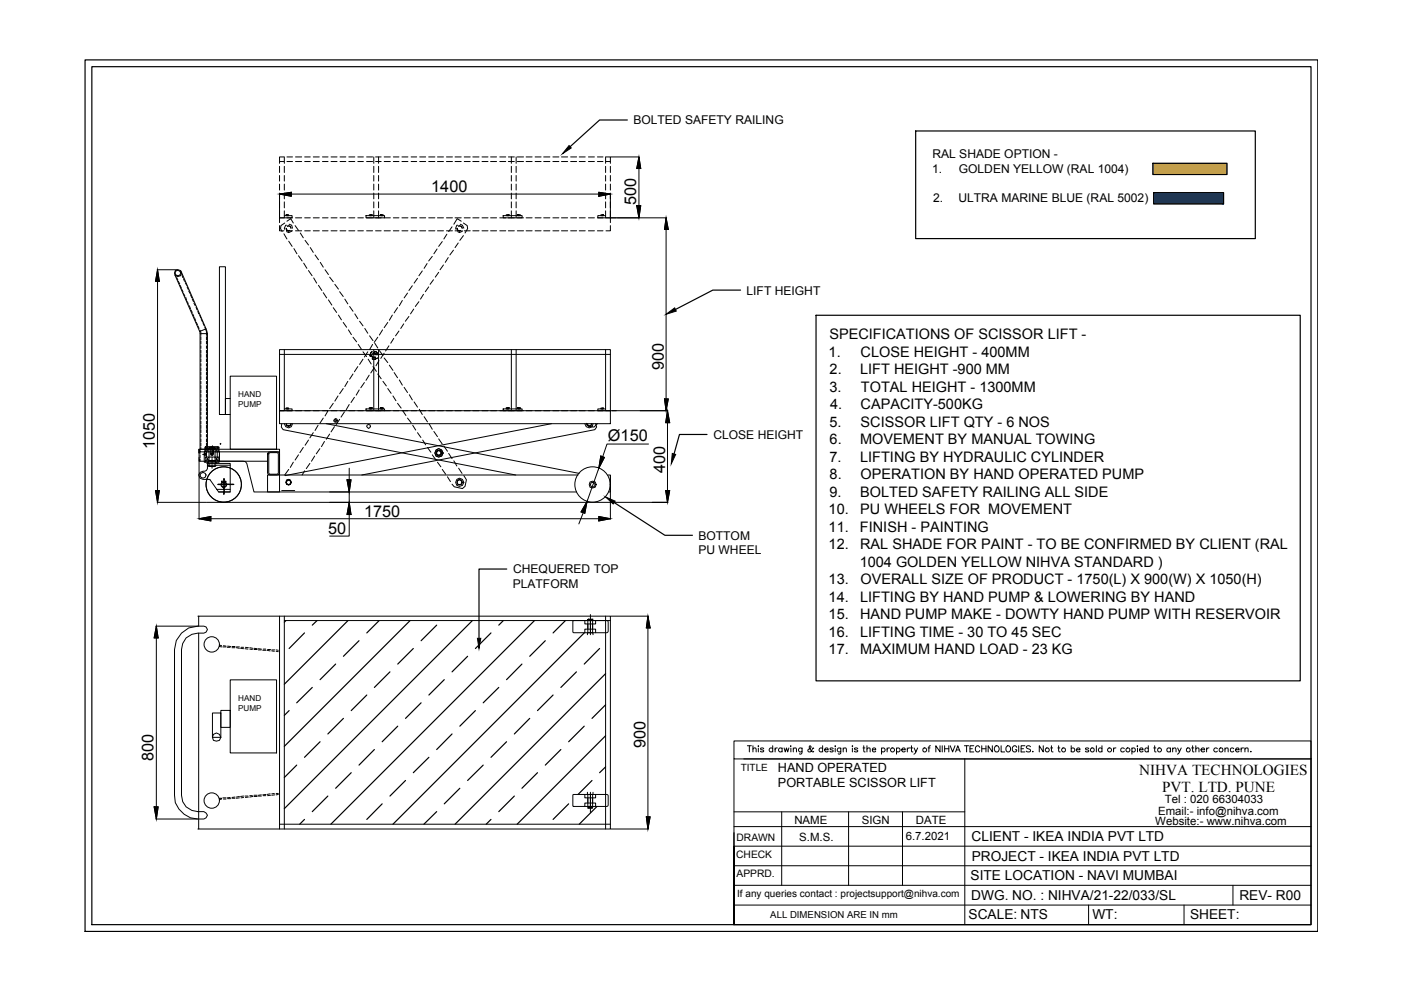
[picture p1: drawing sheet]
<svg xmlns="http://www.w3.org/2000/svg" width="297mm" height="210mm" viewBox="0 0 297 210" stroke-linecap="round" stroke-linejoin="round" font-family="sans-serif">
<!-- layer: 0 -->
<g fill="none" stroke="#000" stroke-width=".25">
<path d="M18 12.7h261.4v184.8h-261.4zM19.5 14.1h258.5v181.9h-258.5zM133 25.4h-5.9l-6.2 5.7M194.1 27.8h72v22.8h-72zM244.4 34.6h15.7v2.4h-15.7zM244.6 40.9h14.8v2.3h-14.8zM157 61.5h-5.9l-7.9 4.1M173 66.8h102.7v77.6h-102.7zM149.9 92.1h-5.8l-1.2 4.1M130.2 106.6l10.8 6.9h5.8M60.6 131.6l-.3 .3M64.6 134.2l-3.3 3.3"/>
<path d="M67.2 131.6l-1 .9M73.8 131.6l-13.5 13.5M76.1 135.8l-3.3 3.3M80.4 131.6l-2.6 2.6M87 131.6l-26.7 26.6M87.6 137.5l-3.3 3.3M92.6 132.5l-3.3 3.3M99.1 139.1l-3.3 3.4M100.2 131.6l-39.9 39.9M104.1 134.2l-3.3 3.3M106.7 131.6l-1 .9M107.4 120.7h-5.8v14.6"/>
<path d="M113.3 131.6l-43.2 43.2M115.6 135.8l-3.3 3.3M119.9 131.6l-2.6 2.6M123.9 134.2l-40.6 40.6M127.1 137.5l-3.2 3.3M61.3 150.7l-1 1M66.2 145.8l-3.3 3.2M67.9 157.3l-3.3 3.3M71.2 140.8l-3.3 3.3M72.8 152.3l-3.3 3.3M77.8 147.4l-3.3 3.3M79.4 158.9l-3.3 3.3"/>
<path d="M82.7 142.5l-3.3 3.3M84.3 154l-3.3 3.3M89.3 149l-3.3 3.3M94.2 144.1l-3.3 3.3M95.8 155.6l-3.2 3.3M100.8 150.7l-3.3 3.3M105.7 145.8l-3.3 3.2M107.4 157.3l-3.3 3.3M110.7 140.8l-3.3 3.3M112.3 152.3l-3.2 3.3M117.3 147.4l-3.3 3.3M118.9 158.9l-3.3 3.3"/>
<path d="M122.2 142.5l-3.3 3.3M123.9 154l-3.3 3.3M128.4 142.8l-31.9 32M128.4 156l-18.8 18.8M128.4 149.4l-2.9 2.9M62.9 162.2l-2.6 2.6M64.6 173.7l-1.1 1.1M69.5 168.8l-3.3 3.3M74.5 163.8l-3.3 3.3M81 170.4l-3.2 3.3M86 165.5l-3.3 3.3M90.9 160.6l-3.3 3.2"/>
<path d="M92.6 172.1l-2.7 2.7M97.5 167.1l-3.3 3.3M102.4 162.2l-3.3 3.3M104.1 173.7l-1 1.1M109.1 168.8l-3.4 3.3M114 163.8l-3.3 3.3M120.6 170.4l-3.3 3.3M125.5 165.5l-2.9 2.9M126.6 171l-3.8 3.8M128.4 162.6l-1.3 1.2M155.6 176.6v19.4v-16.5M278 160.9v35.1h-122.4"/>
</g>
<!-- layer: PDF_Solid Fills -->
<g fill="#000" stroke="#000" stroke-width=".21">
<path d="M135.5 33.3l.3 2.4h-.8zM33.4 57.2l.4 2.4h-.8zM59.3 41.1l2.5-.3v.8zM127 40.8l2.4 .3-2.4 .5zM135 43.6h.8l-.3 2.6zM141.2 46.2l.5 2.4h-.8zM127.4 96.7l.7 .3-1.1 2.3zM140.9 84.6h.8l-.5 2.5zM141.5 87.1l.5 2.5h-.9zM33 104h.8l-.4 2.5zM42.2 110l2.5-.5v.9zM73.6 101.7h.8l-.4 2.6z"/>
<path d="M74 106.5l.4 2.6h-.8zM124.5 106.3l-.5 2.5-.8-.3zM127 109.5l2.4 .5-2.4 .4zM141.1 104h.9l-.5 2.5zM33.1 132.8l.4 2.5h-.8zM137.4 130.6l.4 2.5h-.8zM32.7 171.1h.8l-.4 2.6zM137 173.2h.8l-.4 2.6z"/>
</g>
<!-- layer: PDF_Geometry -->
<g fill="none" stroke="#000" stroke-width=".21">
<path d="M59.3 35.3v1.3M59.3 37.2v1.2M59.3 39v1.3M59.3 34.2h.9M60.2 33.3h-.9v1.3M60.3 33.3v1.3M60.3 35.3v1.3M60.3 37.2v1.2M60.3 39v1.3M60.8 33.3h1.2M60.8 34.2h1.2M62.7 33.3h1.3"/>
<path d="M62.7 34.2h1.3M64.6 33.3h1.2M64.6 34.2h1.2M66.4 33.3h1.3M66.4 34.2h1.3M68.4 33.3h1.2M68.4 34.2h1.2M70.2 33.3h1.3M70.2 34.2h1.3M72.1 33.3h1.2M72.1 34.2h1.2M74 33.3h1.2"/>
<path d="M74 34.2h1.2M75.9 33.3h1.1M75.9 34.2h1.1M77.7 33.3h1.3M77.7 34.2h1.3M79.2 33.3v1.3M79.2 35.3v1.3M79.2 37.2v1.2M79.2 39v1.3M79.6 33.3h1.2M79.6 34.2h1.2M80.3 33.3v1.3"/>
<path d="M80.3 35.3v1.3M80.3 37.2v1.2M80.3 39v1.3M81.4 33.3h1.4M81.4 34.2h1.4M83.4 33.3h1.2M83.4 34.2h1.2M85.2 33.3h1.3M85.2 34.2h1.3M87.2 33.3h1.1M87.2 34.2h1.1M89 33.3h1.3"/>
<path d="M89 34.2h1.3M90.9 33.3h1.3M90.9 34.2h1.3M92.8 33.3h1.2M92.8 34.2h1.2M94.7 33.3h1.2M94.7 34.2h1.2M96.5 33.3h1.3M96.5 34.2h1.3M98.4 33.3h1.3M98.4 34.2h1.3M100.2 33.3h1.4"/>
<path d="M100.2 34.2h1.4M102.2 33.3h1.3M102.2 34.2h1.3M104 33.3h1.3M104 34.2h1.3M106 33.3h1.2M106 34.2h1.2M107.8 33.3h1.3M107.8 34.2h1.3M108.4 33.3v1.3M108.4 35.3v1.3M108.4 37.2v1.2"/>
<path d="M108.4 39v1.3M109.4 33.3v1.3M109.4 35.3v1.3M109.4 37.2v1.2M109.4 39v1.3M109.7 33.3h1.3M109.7 34.2h1.3M111.5 33.3h1.3M111.5 34.2h1.3M113.5 33.3h1.2M113.5 34.2h1.2M115.3 33.3h1.3"/>
<path d="M115.3 34.2h1.3M117.2 33.3h1.3M117.2 34.2h1.3M119 33.3h1.4M119 34.2h1.4M121 33.3h1.3M121 34.2h1.3M122.8 33.3h1.3M122.8 34.2h1.3M124.8 33.3h1.2M124.8 34.2h1.2M126.7 33.3h1.1"/>
<path d="M126.7 34.2h1.1M128.4 33.3v1.3M128.4 35.3v1.3M128.4 37.2v1.2M128.4 39v1.3M128.5 33.3h.9v1.3M128.5 34.2h.9M129.4 35.3v1.3M129.4 37.2v1.2M129.4 39v1.3M129.5 33.3h6M135.5 33.3l.3 2.4h-.8z"/>
<path d="M135.5 35.7v7.9M33.3 57.2h4.3M33.4 57.2l.4 2.4h-.8zM33.4 59.6v44.4M37.2 58.2l.2 .3M37.2 57.7l-.1 .2M37.2 58l.1 .2M37.3 57.4l-.1 .3M37.3 58.3l.2 .1M37.5 58.8l.2 .6M37.5 57.4h-.1M37.5 58.4l.2 .1"/>
<path d="M37.8 57.3l-.2 .1M37.8 59.6l.3 .6M37.8 57.4h.2M37.9 58.4l-.1 .1M38.1 57.4l.1 .3M38.2 58.3l-.2 .1M38.2 57.5l.2 .4M38.3 57.7v.2M38.3 58l-.1 .2M38.4 57.4l5.3 12.3 .3 1v24.6h-1.6v-24.7l-5.3-12.3M38.6 58.2l.1 .6M38.9 59.1l.2 .5"/>
<path d="M39.3 59.9l.3 .6M59.3 47.8v1.1h.9M59.3 41.1l2.5-.3v.8zM59.3 44.7v1.5h2.6v-.5h-1.6M59.3 40.9v5.2M60.2 46.2h-.9v1M60.2 49.6l.6 1.1M60.3 40.9v1.3M60.3 42.8v1.3M60.3 44.7v1.5M60.4 47.3l-.8 .5-.1 .7 .3 .6M60.7 45.6h.5v.1h-.5z"/>
<path d="M60.7 47.8h-.1l-.3 .6 .1 .2M60.8 46.9l.8-.5 .6 .9M60.8 45.6h.3v.1h-.3zM60.8 46.2h1.2M60.8 48.9h1.2M60.9 48h.7v.4M60.9 47.9l.3-.1 .4 .2 .2 .4M61.2 51.1l.7 1.1M61.3 47.5l.5 .3 .2 .6M61.4 48.9h-.2l-.4-.1-.1-.4v.5l.5 .1 .3-.1M61.8 41.1h65.2M61.8 48.9l-.6 .4-.5-.2"/>
<path d="M62.3 52.7l.6 1.1M62.6 47.8l.7 1.1M62.7 46.2h1.3M62.7 48.9h1.3M63.3 54.2l.8 1.1M63.7 49.4l.6 1M64.4 55.8l.7 1.1M64.6 46.2h1.2M64.6 48.9h1.2M64.7 51l.7 .9M65.4 57.4l.8 1.1M65.8 52.5l.6 1"/>
<path d="M66.4 46.2h1.3M66.4 48.9h1.3M66.5 58.9l.6 1.1M66.8 54.1l.7 1M67.9 55.6l.6 1M68.4 46.2h1.2M68.4 48.9h1.2M68.9 57.2l.7 1M69.9 58.8l.8 .9M70.2 46.2h1.3M70.2 48.9h1.3M72.1 46.2h1.2"/>
<path d="M72.1 48.9h1.2M74 46.2h1.2M74 48.9h1.2M75.9 46.2h1.1M75.9 48.9h1.1M77.6 45.7h3.9v.5h-3.9zM77.7 46.2h1.3M77.7 48.9h1.3M78.3 45.6h.6v.1h-.6zM78.4 45.6h.3v.1h-.3zM79.2 40.9v1.3M79.2 42.8v1.3"/>
<path d="M79.2 44.7v1.5M79.6 46.2h1.2M79.6 48.9h1.2M80.3 40.9v1.3M80.3 42.8v1.3M80.3 44.7v1.5M80.6 45.6h.7v.1h-.7zM80.8 45.6h.3v.1h-.3zM81.4 46.2h1.4M81.4 48.9h1.4M83.4 46.2h1.2M83.4 48.9h1.2"/>
<path d="M85.2 46.2h1.3M85.2 48.9h1.3M87.2 46.2h1.1M87.2 48.9h1.1M88.5 59l-.7 1M89 46.2h1.3M89 48.9h1.3M89.5 57.4l-.7 1.1M90.6 55.9l-.7 1M90.9 46.2h1.3M90.9 48.9h1.3M91.7 54.4l-.8 .9"/>
<path d="M91.9 59.3l-.7 1M92.7 52.8l-.7 1M92.8 46.2h1.2M92.8 48.9h1.2M93 57.7l-.7 1.1M93.8 51.2l-.8 1M94 56.2l-.7 1M94.7 46.2h1.2M94.7 48.9h1.2M94.7 49.7l-.6 1M95 54.6l-.6 1M95.8 48.1l-.7 1"/>
<path d="M96.1 53l-.7 1.1M96.5 46.2h1.3M96.5 48.9h1.3M96.9 48.4l.1 .5 .4 .1 .3-.1h-.3l-.4-.1-.1-.4M97 47.8h-.1l-.3 .6 .1 .2M97.2 47.9l.2-.1 .5 .2 .1 .4M97.2 51.5l-.7 1M97.2 48h.6l.2 .4M97.6 47.5l.4 .3 .3 .6M97.8 46.9l-.9-.5-.7 1.1M98 48.9l-.6 .4-.4-.2M98.3 47.3l.8 .5v.7l-.5 .9"/>
<path d="M98.3 50l-.8 1M98.4 46.2h1.3M98.4 48.9h1.3M100.2 46.2h1.4M100.2 48.9h1.4M102.2 46.2h1.3M102.2 48.9h1.3M104 46.2h1.3M104 48.9h1.3M106 46.2h1.2M106 48.9h1.2M106.7 45.7h4v.5h-4z"/>
<path d="M107.3 45.6h.7v.1h-.7zM107.5 45.6h.3v.1h-.3zM107.8 46.2h1.3M107.8 48.9h1.3M108.4 40.9v1.3M108.4 42.8v1.3M108.4 44.7v1.5M109.4 40.9v1.3M109.4 42.8v1.3M109.4 44.7v1.5M109.7 45.6h.7v.1h-.7zM109.7 46.2h1.3"/>
<path d="M109.7 48.9h1.3M109.9 45.6h.3v.1h-.3zM111.5 46.2h1.3M111.5 48.9h1.3M113.5 46.2h1.2M113.5 48.9h1.2M115.3 46.2h1.3M115.3 48.9h1.3M117.2 46.2h1.3M117.2 48.9h1.3M119 46.2h1.4M119 48.9h1.4"/>
<path d="M121 46.2h1.3M121 48.9h1.3M122.8 46.2h1.3M122.8 48.9h1.3M124.8 46.2h1.2M124.8 48.9h1.2M126.7 46.2h1.1M126.7 48.9h1.1M127 40.8l2.4 .3-2.4 .5zM127.4 45.6h.5v.1h-.5zM127.6 45.6h.2v.1h-.2zM128.4 45.7h-1.7v.5h4"/>
<path d="M128.4 40.9v1.3M128.4 42.8v1.3M128.4 44.7v1.5M128.5 46.2h.9v1M129.4 47.8v1.1h-.9M129.4 40.9v5.3M129.5 46.2h11.9M135 43.6h.8l-.3 2.6zM141.2 46.2l.5 2.4h-.8zM141.2 48.6v36M38.2 60.5l.3 .6M38.6 61.4l.2 .5"/>
<path d="M38.9 62.2l.3 .6M39.4 63l.2 .7M39.7 60.8l.2 .6M39.8 64l.1 .5M40 61.7l.3 .5M40.1 64.8l.3 .6M40.4 62.5l.3 .7M40.5 65.7l.3 .6M40.8 63.4l.2 .6M40.9 66.5l.2 .6M41.1 64.3l.3 .5M41.2 67.4l.3 .6"/>
<path d="M41.6 68.3l.3 .5M41.6 65.2l.2 .5M42 69.1l.2 .5M42 66l.1 .5M42.3 66.8l.3 .6M42.4 70l.2 1.1M42.4 70.7h1.6M42.6 71.4v.7M42.6 72.3v.6M42.6 73.3v.6M42.6 74.3v.6M42.6 75.1v.7"/>
<path d="M42.6 76.1v.6M42.6 77.1v.5M42.6 78v.7M42.6 78.9v.6M42.6 79.8v.7M42.7 67.7l.3 .6M43.1 68.5l.2 .6M43.4 69.4a2.48 2.48 0 0 1 .4 1.7M43.7 69.7l-1.4 .6M43.8 71.4v.7M43.8 72.3v.6M43.8 73.3v.6"/>
<path d="M43.8 74.3v.6M43.8 75.1v.7M43.8 76.1v.6M43.8 77.1v.5M43.8 78v.7M43.8 78.9v.6M43.8 79.8v.7M48.8 79.8h9.8v15.5h-9.8zM59.3 75.1h70.1M60.3 74.1v13M67.5 60.5l.7 1.1M68.5 62.1l.8 1.1"/>
<path d="M69.6 63.6l.8 1.1M70.7 65.2l.7 1.1M71 60.3l.8 1M71.8 66.8l.6 1M72 61.8l.8 1.1M72.8 68.4l.7 1M73.1 63.4l.6 1M73.9 69.9l.6 1.1M74.1 65l.7 1M74.8 79.3l-.7 1.1M74.8 71.5l.8 1M75.2 66.5l.7 1.1"/>
<path d="M75.9 77.7l-.8 1.1M75.9 73l.7 1M76.2 68.1l.8 1M77 76.2l-.8 1.1M77 74.6l.7 1M77.3 69.6l.7 1.1M78 74.6l-.7 1.1M78.1 76.2l.6 1M78.3 79.5l-.7 1.1M78.4 71.2l.7 1M78.7 75.4l.2 .3 .4 .2 .3-.1-.3 .1-.4-.2zM78.7 74.7l.2-.1-.2 .1-.3 .7 .1 .2-.1-.2z"/>
<path d="M78.8 75.4l.2 .3h.5h-.5zM78.9 76.1l.4 .1 .7-.3-.7 .3zM79 73l-.6 1.1M79.1 75h.5l.2 .4-.2-.4zM79.1 74.9l.2-.1 .4 .2 .2 .4-.2-.4-.4-.2zM79.1 77.7l.7 1M79.2 74.1v13M79.3 78l-.7 1.1M79.5 74.5l.4 .2 .3 .7-.3-.7zM79.5 72.8l.6 1M80.1 71.5l-.8 1.1M80.1 79.3l.7 1"/>
<path d="M80.3 74.1v13M80.3 76.5l-.6 1.1M80.4 74.3l.8 1.1M81.1 69.9l-.7 1.1M81.4 74.9l-.7 1.1M81.4 75.9l.8 1M82.2 68.4l-.8 1.1M82.5 73.3l-.8 1.1M82.6 77.4l.7 1.1M83.2 66.8l-.6 1.1M83.5 71.8l-.7 1M83.6 79l.7 1.1"/>
<path d="M84.3 65.2l-.7 1.1M84.6 70.2l-.7 1M85.3 63.7l-.6 1.1M85.6 68.7l-.6 .9M86.4 62.1l-.7 1.1M86.7 67.1l-.8 1M87.4 60.6l-.7 1M87.7 65.5l-.7 1M88.8 64l-.7 1M89.8 62.4l-.6 1M90.9 60.8l-.7 1M108.4 74.1v13"/>
<path d="M109.4 74.1v13M128.4 74.1v13M42.2 95.3v.8v-.8M42.2 96.1v1.7h.2v-.5M42.2 95.3h.2M42.2 97v13.1M42.4 95.3h16.9v.5h-16.9zM42.4 95.8v.3M42.4 96.4v.7M42.4 97.8h14.3M42.6 80.9v.5M42.6 81.7v.7"/>
<path d="M42.6 82.7v.6M42.6 83.6v.6M42.6 84.6v.5M42.6 85.5v.6M42.6 86.4v.7M42.6 87.3v.7M42.6 88.3v.6M42.6 89.3v.6M42.6 90.2v.6M42.6 91.1v.6M42.6 92.1v.6M42.6 93v.7"/>
<path d="M42.6 93.9v.7M42.6 94.9v.4M43 96.4h.8M43.3 96.4h.5M43.3 96.1h.5M43.3 96.5h.5M43.3 96.2h.5M43.4 97.9l-.1 .1M43.5 94.8l.1 .9M43.6 97h.1M43.6 97.6h.1M43.6 95.8l.1-.1-.1 .1"/>
<path d="M43.6 95.8h.6M43.6 95h.6M43.6 97.1v.1M43.6 97.2v.1M43.6 97.5h.1M43.6 97.9v.1M43.7 97.7l-.1 .1M43.7 95v.1M43.8 95.8v1.1h-.2M43.8 97l.1 .1M43.8 97.7h.1M43.8 95.1l.1 .2"/>
<path d="M43.8 95h.1M43.8 80.9v.5M43.8 81.7v.7M43.8 82.7v.6M43.8 83.6v.6M43.8 84.6v.5M43.8 85.5v.6M43.8 86.4v.7M43.8 87.3v.7M43.8 88.3v.6M43.8 89.3v.6M43.8 90.2v.6"/>
<path d="M43.8 91.1v.6M43.8 92.1v.6M43.8 93v.7M43.8 93.9v.7M43.8 94.9v.4M43.9 97.2h.2M43.9 95.3l.2 .2M43.9 95.6l-.1 .1M43.9 96.9h.1M44 97.7h.1M44 95h.1M44 98.6h4.8"/>
<path d="M44.1 97.5l-.1-.2-.2 .2M44.1 95.3l-.2 .2M44.1 98.6l.2 .3M44.1 96.9h.1M44.2 95.6l.1 .3M44.2 95.3l.1-.3v.7M44.2 97.7h1.5h-1.5M44.2 98l-.3 .3h.1M44.2 97.5h.1M44.2 97.7h.1M44.2 95h.2M44.2 96.9h.1"/>
<path d="M44.2 95.8h.1M44.3 97.6l-.1 .1v.6M44.3 97l-.1 .1M44.3 95v-.1h1.3v1M44.3 95.1v.2M44.3 96v.1M44.3 96.1v.1M44.3 96.4h.1M44.3 96.5v.1M44.3 96.7v.1M44.3 97.1v.1M44.3 97.2v.1"/>
<path d="M44.3 97.5h.1M44.3 98.3h.1M44.3 98.4v.2M44.3 98.6v.1M44.3 97.7h.1M44.4 95.1v.2M44.4 98.8l-.1 .1h1.3M44.4 96.9h.1M44.5 97.7h.1M44.5 95.1h.1M44.5 95.3h.1M44.5 95h.1"/>
<path d="M44.6 96.9h.1M44.7 95.1v1.1M44.7 97.7h.1M44.7 95.3h.1M44.7 94.7v.2M44.7 96.4h.1M44.7 95h.1M44.8 95.1l-.1 1.1 .1-.1M44.8 96.2h.1M44.8 96.4h.1M44.8 96.9h.1M44.9 96.5h.1"/>
<path d="M44.9 97.7h.1M44.9 95.1h.1M44.9 95.3h.1M44.9 96.4h.1M44.9 95h.1M45 96.2h.1M45 94.7h-1.4v.2h-.2l-.1 3M45 95.4v.2M45 95.8v.9M45 97.2v1M45 98.3v.1M45 98.6v.7"/>
<path d="M45 96.9v.2M45 95.1h.2v1.1v-1.1M45 96.4h.2h-.2M45 97.7h.2M45 95.3h.2M45 95h.2M45.2 94.7v.2M45.2 96.4h.1M45.2 96.9h.1M45.3 96.1l-.3 .1h.2M45.3 97.7h.1M45.3 95.1h.1"/>
<path d="M45.3 95.3h.1M45.3 95h.1M45.3 96.9h.1M45.4 97.7l.9 .1M45.4 95h.9l-.2 .3M45.4 95.1h.1M45.4 95.3h.2M45.5 95.3l.2-.3h.6v-.3h-1.3v-.1v.7M45.5 96.9h.8M45.6 97.6h.1M45.6 97h.1M45.6 98.8l-.1 .1"/>
<path d="M45.6 95.8h.3M45.6 96v.1M45.6 96.1v.1M45.6 96.4h.1M45.6 96.5v.1M45.6 96.7v.1M45.6 97.1v.1M45.6 97.2v.1M45.6 97.5h.1M45.6 98.3h.1M45.6 98.4v.2M45.6 98.6v.1"/>
<path d="M45.7 98l.3 .3M45.7 97l.1 .1M45.7 95.1l.1 .2M45.8 97.2h.2M45.8 98.6l-.3 .3-1.2-.1M45.8 97.6l-.1 .7M45.8 95.3l.2 .2M45.8 95.6l-.1 .1M46 97.5l-.1-.2-.2 .2M46 95.8l.1 1.1M46 95.3l-.2 .2M46.1 95.6l.2 .2 .1-.1"/>
<path d="M46.1 97.5h.1M46.1 97.6h.2M46.1 95.8h.2M46.3 97l-.2 .1M46.3 95v.7M46.3 97.1v.1M46.3 97.2v.1M46.3 97.5h.1M46.3 97.9v.1M46.4 94.8l-.1 .1M46.4 94.9v3.1h-3M46.4 94.8v.1"/>
<path d="M46.5 95.8v2l5.5 .1 .3 .4 1.5 6h5.5v-8.5M46.7 94l.1 .1zM48.8 84.5h-1v3.4v-31.3h-1.3v31.3h2.3M56.9 95.9l1.8-.1 .4 .1 .2 .3v4.1l-.2 .3-1.8 .1-.4-.1-.2-.3v-4.1zM57.1 96.1l1.6-.1 .3 .2v4.1l-.3 .2h-1.4l-.3-.2zM59.3 87.1h70.1v2.7h-70.1zM59.7 89.8l-.1 .8 .4 .5 49.3 9.6M60.2 87.1h-.9v-13h70.1v13h-.9M60.3 89.8l.3 .7 .6 .2 .6-.2 .2-.7M60.3 86.7h1.6v.4h-2.6M60.7 86.5h.5v.2h-.5zM60.8 86.5h.3v.2h-.3z"/>
<path d="M60.8 87.1h1.2M61.2 99.5l-.8 1.2M61.6 89.8v.4l-.4 .1-.4-.1-.1-.4v.5h.9l.2-.5M62.2 98l-.6 1.1M62.7 87.1h1.3M63.3 96.4l-.7 1.1M64.3 94.9l-.7 1.1M64.6 99.8l-.5 .9M64.6 87.1h1.2M65.4 93.3l-.7 1.1M65.7 98.3l-.8 1.1M66.4 91.7l-.7 1.1"/>
<path d="M66.4 87.1h1.3M66.7 96.7l-.7 1.1M67.4 90.2l-.6 1.1M67.8 95.1l-.7 1.1M68.4 87.1h1.2l-.7 1.1M68.5 88.6l-.7 1.1M68.8 93.6l-.6 1.1M69.2 89.8l53.6 10.6M69.9 92l-.7 1.1M70.2 87.1h1.3M70.7 85.5l-.8 1.1M70.9 88.9l.3-.2 .3 .2v.6h-.6l-.2-.3z"/>
<path d="M70.9 90.5l-.7 1.1M71 89h.3l.1 .2-.2 .2-.2-.1zM71.7 83.9l-.7 1.1M72 88.9l-.7 1.1M72.1 87.1h1.2M72.8 82.4l-.8 1.1M73 87.3l-.7 1.1M73.7 80.9l-.6 1.1M74 87.1h1.2M74 85.8l-.6 1.1M74 99.3v2.4M75.1 84.2l-.7 1.1"/>
<path d="M75.9 87.1h1.1M76.2 82.7l-.7 1.1M77.3 81.1l-.8 1.1M77.6 86.7h3.9v.4h-3.9zM77.7 87.1h1.3M77.9 90.1h.5v.5l-.3 .2-.4-.4zM78.3 86.4h.6v.3h-.6zM78.4 86.4h.3v.3h-.3zM79.6 87.1h1.2M80.6 86.4h.7v.3h-.7zM80.8 86.4h.3v.3h-.3zM81.2 80.9l.7 .9"/>
<path d="M81.4 87.1h1.4M82.2 82.4l.7 1M83.3 83.9l.6 1.1M83.4 87.1h1.2M84.3 85.5l.7 1M84.7 80.6l.6 1.1M85.2 87.1h1.3M85.4 87.1l.7 1M85.7 82.1l.7 1.1M86.4 88.6l.8 1M86.8 83.7l.6 1.1M87.2 87.1h1.1"/>
<path d="M87.5 90.2l.6 1M87.8 85.2l.7 1.1M88.5 91.7l.7 1.1M88.9 86.8l.6 1.1M89 87.1h1.3M89.6 93.3l.7 1M89.9 88.3l.7 1.2M90.6 94.9l.8 1M90.9 87.1h1.3M91 89.9l.7 1.1M91.7 96.4l.7 1.1M92 91.5l.8 1.1"/>
<path d="M92.7 95.6h.8l.1 .5-.1 .3-.5 .2-.3-.2-.2-.3zM92.8 98l.7 1M92.8 87.1h1.2M93 93l.8 1.1M93.8 99.5l.7 1M94.1 94.6l.8 1.1M94.7 87.1h1.2M95.1 96.1l.7 1.1M96.2 97.7l.7 1.1M96.5 87.1h1.3M97.2 99.3l.8 1.1M98.4 87.1h1.3"/>
<path d="M100.2 87.1h1.4M102.2 87.1h1.3M104 87.1h1.3M106 87.1h1.2M106.7 86.7h4v.4h-4zM107.3 86.4h.7v.3h-.7zM107.5 86.4h.3v.3h-.3zM107.8 87.1h1.3M109.7 86.4h.7v.3h-.7zM109.7 87.1h1.3M109.9 86.4h.3v.3h-.3zM111.5 87.1h1.3"/>
<path d="M113.5 87.1h1.2M115.3 87.1h1.3M116.9 89.8l-56.4 11M117.2 87.1h1.3M119 87.1h1.4M121 87.1h1.3M122.8 87.1h1.3M124 89.8l.3 .7 .6 .2 .7-.2 .1-.7M124.4 89.8l.1 .4 .4 .1 .4-.1 .1-.4M124.8 87.1h1.2M125.5 89.8l-.2 .5-.5 .1-.3-.2-.1-.5 .6 .8 .9 .1 .8-.8M126.3 89.8l.2 .8-.4 .5-49.4 9.6"/>
<path d="M126.7 87.1h1.1M127 99.3l-2.5 7M127.4 96.7l.7 .3-1.1 2.3zM127.4 86.5h.5v.2h-.5zM127.6 86.5h.2v.2h-.2zM128.4 86.7h-1.7v.4h4M129.8 87.1h11.8M137.5 94.1h-8.8l-.9 2.8M140.9 84.6h.8l-.5 2.5zM141.5 87.1l.5 2.5h-.9zM141.5 89.6v14.4M33 104h.8l-.4 2.5z"/>
<path d="M33.3 106.5h10.5M42.2 110l2.5-.5v.9zM42.6 100.4l.5-.2 .4 .2 .2 .3-.2 .5-.4 .2-.5-.2-.2-.5zM43.9 106.5h97.7h-3.3M44.7 110h82.3M45.9 103.8h2.9M46.3 102.7h-.2M46.4 102.7h-.1h.1M46.4 104.3h2.4v-6h-4.8v1.1l-.2 .3-1.4 .5-.3 .5 .3 .7 .7 .2 1.4 .1 1.9 2.6h2.4M46.5 102.7h-.1M46.6 102.7h-.2M46.7 102.7h-.2"/>
<path d="M46.8 102.7h-.2M46.9 102.7h-.2M47 102.7h-.2M47 102h.9v.3h-.9zM47.1 102.7h-.2M47.1 102.4h.7l.2 .3-.2 .4-.3 .2-.4-.2zM47.1 102.3l-.3 .4 .1 .3 .3 .4h.4l.4-.4 .1-.3-.3-.4M47.2 102.7h-.1h.1M47.4 102.7h-.2M47.5 101.5v.1M47.5 102.5v.3M47.5 102.6v.1h.1"/>
<path d="M47.5 104.7v.2M47.5 104.6v.2M47.5 104.5v.2M47.5 104.4v.2M47.5 104.3v.2M47.5 104.2v.1v-.1M47.5 104v.2v-.1M47.5 103.9v.1v-.1M47.5 103.8v.1v-.1M47.5 103.7v.1M47.5 103.6v.2M47.5 103.5v.2"/>
<path d="M47.5 103.4v.2M47.5 103.3v.2M47.5 103.2v.2M47.5 103v.2v-.1M47.5 102.9v.2M47.5 102.4v.2M47.5 102.3v.2M47.5 102.2v.2M47.5 102.1v.2M47.5 101.9v.2v-.1M47.5 101.8v.2M47.5 101.6v.2v-.1"/>
<path d="M47.5 101.6v.1M47.7 102.7l-.2 .2v-.1M47.8 102.7h-.2M47.9 102.7h-.2M48 102.7h-.2M48.1 102.7h-.2M48.2 102.7h-.1h.1M48.3 102.7h-.1h.1M48.5 102.7h-.2h.2M48.6 102.7h-.1h.1M48.7 102.7h-.1M48.8 102.7h-.2"/>
<path d="M48.9 102.7h-.2M49 102.7h-.2M49.1 102.7h-.2M49.2 102.7h-.2M49.3 102.7h-.1h.2M49.4 102.7h-.1M49.6 102.7h-.2h.2M59.7 104h2.8M60.7 101.8l.5-.2 .4 .2 .2 .5-.2 .4-.4 .1-.5-.1zM60.8 101.9l.4-.2 .4 .2v.8h-.8l-.1-.4zM69.9 104.3h4.1v2.2h-4.1M73.6 101.7h.8l-.4 2.6z"/>
<path d="M74 109.1v4.6h-4.1M74 106.5l.4 2.6h-.8zM94.9 101.1l.6 1M97 101.8l.4-.2 .5 .2 .1 .5-.1 .4-.5 .1-.4-.1-.1-.4zM98.3 100.8l.6 .9-.3 1.4-.6 .5-1.7-.4-.5-.5M122.6 100.7h-65.9v3.6h65.6M123.7 108.7l-1 2.4M124.5 106.3l-.5 2.5-.8-.3zM125.3 102.4h.7l.2 .3-.2 .4-.4 .2-.3-.2-.1-.4zM127 109.5l2.4 .5-2.4 .4zM128.9 100.7h.5v3.6h-.3M129.4 100.8v9.3"/>
<path d="M141.1 104h.9l-.5 2.5zM33.1 132.8h8.9M33.1 132.8l.4 2.5h-.8zM33.1 135.3v35.8M38.5 134.2a5.6 5.6 0 0 1 5.2-1.3l.3 .6-.3 .5-.5 .2a3.8 3.8 0 0 0-4.7 3.5v30.9a3.4 3.4 0 0 0 3.5 3.5h1.2l.5 .3 .3 .4-.3 .6-.5 .3a5.3 5.3 0 0 1-6.2-5.1v-30.9l.4-1.9zM42 130.6h.1M42.1 132.8v-2.2h87.3v45.2h-87.3v-41.6M47 136.9l-.5-.1v.3l.5 .1M47.2 137.2h.7M47.4 136.9l.5 .1M48.2 137.2h.6M48.3 137l.6 .1"/>
<path d="M49.2 137.3h.6M49.2 137.1h.6M50.1 137.2h.7M50.1 137.3l.7 .2M51 137.5h.6M51.1 137.2h.5M51.9 137.5l.7 .1M52 137.2l.7 .1M53 137.6l.5 .1M53 137.3l.6 .2M53.8 137.7h.7M53.8 137.5h.7"/>
<path d="M54.8 137.8h.6M54.8 137.5l.6 .1M55.7 137.9h.6M55.8 137.6h.5M56.6 137.9l.7 .1M56.7 137.7h.7M57.6 137.8h.7M57.6 138l.6 .1M58.5 138.1l.5 .1M58.5 137.8l.5 .1M59.3 130.6v45.2M60.3 131.6h69.1"/>
<path d="M60.3 130.6v45.2M121.5 131.7l7.2-.1 .2 .2v2.1l-.2 .3h-7.1l-.1-.2zM124 134.2v-.8h2.3v.8M124 131.6v.7h2.3v-.7M124.5 134.6v-.4h1.2v.4M124.6 134.2v-2.7h1v2.7M124.6 131.4l.2-.1-.2 .1h1zM124.6 132.3v1.1M124.8 131.3h.8M124.8 131.4v.1M125.2 131.6v3M125.2 130.3v3.9"/>
<path d="M125.6 132.3v1.1M125.6 131.3v.1M125.7 131.3l-.1 .2M128.4 130.6v45.2M129.5 130.6h8M137.4 130.6l.4 2.5h-.8zM137.4 133.1v40.1M45 151.2h1.8v5.1h-1.8zM46.8 150.6h2v3.6h-2zM48.8 144.1h9.8v15.5h-9.8zM32.7 171.1h.8l-.4 2.6zM33.1 173.7h8.8"/>
<path d="M42 175.8h.1M47 169.2h-.5v.3l.5-.1M47.2 169.2h.7M47.4 169.4h.5M48.3 169.3h.6M48.8 169.1l-.6 .1M49.2 169.2h.6M49.8 169l-.6 .1M50.8 168.9l-.7 .1M50.8 169.2h-.7M51.6 168.8l-.6 .1M51.6 169.1l-.5 .1"/>
<path d="M51.9 168.8h.7M52.7 169l-.7 .1M53 168.7h.5M53.6 168.9l-.6 .1M53.8 168.6h.7M53.8 168.9h.7M54.8 168.8h.6M55.4 168.5l-.6 .1M55.8 168.7h.5M56.3 168.4l-.6 .1M57.3 168.3l-.7 .1M57.4 168.6l-.7 .1"/>
<path d="M58.2 168.2l-.6 .1M58.3 168.5l-.7 .1M58.5 168.2h.5M59 168.4l-.5 .1M59.3 174.8h70.1M121.5 168.5l7.2-.1 .2 .3v2l-.2 .3h-7.1l-.1-.1zM124 168.4v.8h2.3v-.8M124 171v-.7h2.3v.7M124.5 168v.4h1.2v-.4M124.6 168.4v2.7h1v-2.7M124.6 169.2v1.1M124.6 171h1"/>
<path d="M124.8 171.1v.1M124.8 171.3l-.2 .1M125.2 168v3M125.2 168.4v3.9M125.6 171.2h-1l1 .1M125.6 171.1v.3h-.8M125.6 169.2v1.1M129.5 175.8h8M137 173.2h.8l-.4 2.6z"/>
<circle cx="37.7" cy="57.9" r=".76"/>
<circle cx="93" cy="96" r=".53"/>
<circle cx="93" cy="96" r=".89"/>
<circle cx="47.4" cy="102.7" r="3.7"/>
<circle cx="97.4" cy="102.3" r=".55"/>
<circle cx="97.5" cy="102.3" r=".88"/>
<circle cx="125.6" cy="102.7" r="3.7"/>
<circle cx="125.7" cy="102.8" r=".76"/>
<circle cx="44.9" cy="136.6" r="1.63"/>
<circle cx="45.9" cy="156.3" r=".92"/>
<circle cx="44.9" cy="169.7" r="1.63"/>
</g>
<!-- layer: 0 -->
<g fill="none" stroke="#000" stroke-width=".21">
<path d="M155.6 157.1h122.4v3.8h-122.4zM158.5 158.1h.8M158.9 158.1v1.3M159.6 158.8l.2-.2h.4l.1 .8M159.6 158.1v1.3M160.8 158.1v.1zM160.8 158.6v.8M161.9 158.8l-.2-.2h-.4v.3l.4 .1 .2 .3-.2 .1-.5-.1M163.8 158.8a.42 .42 0 0 0-.6-.1 .42 .42 0 0 0 0 .6 .42 .42 0 0 0 .6 0M163.8 158.1v1.3M164.3 158.6v.8M164.8 158.6h-.3l-.2 .4"/>
<path d="M165.8 158.8a.42 .42 0 0 0-.6-.1 .42 .42 0 0 0 0 .6 .42 .42 0 0 0 .6 0M165.8 158.6v.8M166.2 158.6l.3 .8 .3-.8 .2 .8 .3-.8M167.7 158.1v.1zM167.7 158.6v.8M168.2 158.8l.2-.2h.4l.1 .8M168.2 158.6v.8M170.1 158.6l-.1 1.2-.2 .1-.3-.1M170.1 158.8a.42 .42 0 0 0-.7-.1 .42 .42 0 0 0 0 .6 .42 .42 0 0 0 .7 0M172.5 158.7l-.1-.1a1.07 1.07 0 0 1-1 .8l-.1-.4 .7-.5-.3-.4-.1 .2 .1 .5 .5 .6 .3-.1M174.4 158.8a.42 .42 0 0 0-.6-.1 .42 .42 0 0 0 0 .6 .42 .42 0 0 0 .6 0M174.4 158.1v1.3"/>
<path d="M174.8 159h.8l-.1-.4a.43 .43 0 0 0-.6 .2 .43 .43 0 0 0 .1 .5 .43 .43 0 0 0 .6 0M176.7 158.8l-.3-.2h-.4v.3l.4 .1 .3 .3-.3 .1-.4-.1M177.1 158.1v.1zM177.1 158.6v.8M178.3 158.6l-.1 1.2-.2 .1-.3-.1M178.3 158.8a.42 .42 0 0 0-.7-.1 .42 .42 0 0 0 0 .6 .42 .42 0 0 0 .7 0M178.8 158.8l.1-.2h.5l.1 .8M178.8 158.6v.8M180.7 158.1v.1zM180.7 158.6v.8M181.9 158.8l-.3-.2h-.4v.3l.5 .1 .2 .3-.3 .1-.5-.1M183 158.6h.4"/>
<path d="M183.1 158.1l.1 1.3h.2M183.8 158.8l.2-.2h.4l.1 .8M183.8 158.1v1.3M185 159h.7v-.2a.4 .4 0 0 0-.6-.1 .4 .4 0 0 0 0 .6 .4 .4 0 0 0 .6 0M186.9 158.8a.42 .42 0 0 1 .6-.1 .42 .42 0 0 1 0 .6 .42 .42 0 0 1-.6 0M186.9 158.6v1.3M188.1 158.6v.8M188.6 158.6a.38 .38 0 0 0-.5 .4M190.1 158.8a.42 .42 0 0 1 .6-.1 .42 .42 0 0 1 0 .6 .42 .42 0 0 1-.6 0M190.1 158.6v1.3M191.2 159h.7l-.1-.4a.43 .43 0 0 0-.6 .2 .43 .43 0 0 0 .2 .5 .43 .43 0 0 0 .5 0M192.4 158.6v.8"/>
<path d="M192.9 158.6h-.3l-.2 .4M193 158.6h.5M193.3 158.1v1.3h.2M193.8 158.6l.4 .8 .4-.8M194.2 159.4l-.4 .5M196.8 158.6h.4M197.3 158.1l-.4 .3v1M199.3 158.1v1.3l-.9-1.3v1.3M199.8 158.1v1.3M200.3 158.1v1.3M200.3 158.8h.9M201.2 158.1v1.3"/>
<path d="M201.5 158.1l.5 1.3 .5-1.3M202.6 159.4l.5-1.3 .5 1.3M202.8 159h.6M204.5 158.1h.9M204.9 158.1v1.3M205.7 158.8h.5M206.5 158.1h-.8v1.3h.8M207.7 158.5a.48 .48 0 0 0-.5-.4 .48 .48 0 0 0-.4 .5v.4a.48 .48 0 0 0 .4 .4 .48 .48 0 0 0 .5-.3M208.2 158.8h.8M208.2 158.1v1.3M209 158.1v1.3M210.4 158.1v1.3l-.9-1.3v1.3"/>
<path d="M210.9 158.3l.3-.2a.64 .64 0 0 1 .7 .7 .64 .64 0 0 1-.8 .6l-.3-.4zM212.3 158.1v1.3h.7M213.4 158.3l.2-.2a.64 .64 0 0 1 .7 .7 .64 .64 0 0 1-.8 .6l-.2-.4zM215.6 158.5a.48 .48 0 0 0-.6-.4 .48 .48 0 0 0-.4 .5v.4a.47 .47 0 0 0 .5 .4 .47 .47 0 0 0 .5-.4h-.3M216 158.1v1.3M216.5 158.8h.5M217.3 158.1h-.8v1.3h.8M218.5 158.3a.49 .49 0 0 0-.5-.2 .49 .49 0 0 0-.4 .4l.9 .6v.2l-.3 .1-.6-.1M218.9 159.4h.1zM221.2 158.1v1.3l-.9-1.3v1.3M222.8 158.6h.4M222.9 158.1v1.1l.1 .2h.3"/>
<path d="M224.3 158.6h.4M224.5 158.1v1.1v.2h.3M227.1 158.8a.42 .42 0 0 1 .6-.1 .42 .42 0 0 1 0 .6 .42 .42 0 0 1-.6 0M227.1 158.1v1.3M228.2 159h.8l-.1-.3a.42 .42 0 0 0-.6 0 .42 .42 0 0 0 .1 .6 .42 .42 0 0 0 .6 0M230.8 158.8l-.2-.2h-.4v.3l.4 .1 .2 .3-.2 .1-.5-.1M232.5 158.1v1.3M233.6 158.8a.42 .42 0 0 0-.6-.1 .42 .42 0 0 0 0 .6 .42 .42 0 0 0 .6 0M233.6 158.1v1.3M236.1 158.6v.8M236.6 158.6a.38 .38 0 0 0-.5 .4M238.4 158.8a.42 .42 0 0 0-.6-.1 .42 .42 0 0 0 0 .6 .42 .42 0 0 0 .6 0"/>
<path d="M240 158.8a.41 .41 0 0 1 .6-.1 .41 .41 0 0 1 0 .6 .41 .41 0 0 1-.6 0M240 158.6v1.3M241.2 158.1v.1zM241.2 158.6v.8M241.6 159h.8l-.2-.4a.43 .43 0 0 0-.5 .2 .43 .43 0 0 0 .1 .5 .43 .43 0 0 0 .6 0M243.5 158.8a.41 .41 0 0 0-.6-.1 .41 .41 0 0 0 0 .6 .41 .41 0 0 0 .6 0M243.5 158.1v1.3M244.6 158.6h.5M244.8 158.1l.1 1.3h.2M248.2 158.8a.42 .42 0 0 0-.7-.1 .42 .42 0 0 0 0 .6 .42 .42 0 0 0 .7 0M248.2 158.6v.8M248.6 158.8l.2-.2h.5v.8"/>
<path d="M248.6 158.6v.8M249.7 158.6l.4 .8 .3-.8M250.1 159.4l-.5 .5M252.6 158.6h.5M252.9 158.1v1.3h.3M253.5 158.8l.2-.2h.5v.8M253.5 158.1v1.3M254.6 159h.8l-.1-.4a.43 .43 0 0 0-.6 .2 .43 .43 0 0 0 .1 .5 .43 .43 0 0 0 .6 0M255.8 158.6v.8M256.3 158.6h-.3l-.2 .4M258.1 158.8a.42 .42 0 0 0-.6-.1 .42 .42 0 0 0 0 .6 .42 .42 0 0 0 .6 0M259.7 158.8l.2-.2h.5v.8"/>
<path d="M259.7 158.6v.8M261.6 158.8a.41 .41 0 0 0-.6-.1 .41 .41 0 0 0 0 .6 .41 .41 0 0 0 .6 0M262 159h.7l-.1-.4a.43 .43 0 0 0-.6 .2 .43 .43 0 0 0 .1 .5 .43 .43 0 0 0 .6 0M263.1 158.6v.8M263.7 158.6a.38 .38 0 0 0-.6 .4M263.9 158.8l.3-.2h.4v.8M263.9 158.6v.8M265.1 159.4h.2zM155.6 179.4h122.4M155.6 175.3h122.4M155.6 160.9v35.1M155.6 172.1h49"/>
<path d="M157.7 160.9h120.3M165.7 172.1v15.6M179.9 172.1v15.6M191.3 172.1v15.6M204.6 160.9v35.1M155.6 187.7h122.4M155.6 183.6h122.4M155.6 191.9h122.4M230.8 191.9v4.1M251 191.9v4.1M261.4 187.7v4.2"/>
<circle cx="189.2" cy="159" r=".43"/>
<circle cx="196" cy="159" r=".43"/>
<circle cx="222" cy="159" r=".43"/>
<circle cx="225.5" cy="159" r=".43"/>
<circle cx="231.6" cy="159" r=".43"/>
<circle cx="235.2" cy="159" r=".43"/>
<circle cx="239.1" cy="159" r=".43"/>
<circle cx="245.8" cy="159" r=".43"/>
<circle cx="251.9" cy="159" r=".43"/>
<circle cx="258.9" cy="159" r=".43"/>
</g>
<path d="M120.7 30.9l.4 .5-1.8 1.2zM141.2 66.6l1.8-1.3 .4 .7zM142.5 96.1l.8 .3-1 1.9zM128.4 105.4l2 .9-.4 .5zM101.2 135.3h.7l-.3 2.2z" fill="#000" stroke="#000" stroke-width=".21"/>
<path d="M244.4 34.6l15.7 2.4v-2.4zM244.4 34.6l15.7 2.4h-15.7z" fill="#e49e00" stroke="#e49e00" stroke-width=".21"/>
<path d="M244.6 40.9l14.8 2.3v-2.3zM244.6 40.9l14.8 2.3h-14.8z" fill="#00387b" stroke="#00387b" stroke-width=".21"/>
<g font-size="3.4">
<text x="91.4" y="40.7">1400</text>
<text x="134.9" y="43.6" transform="rotate(-90 134.9 43.6)">500</text>
<text x="140.7" y="78.4" transform="rotate(-90 140.7 78.4)">900</text>
<text x="32.8" y="95.2" transform="rotate(-90 32.8 95.2)">1050</text>
<text x="128.9" y="93.6">Ø150</text>
<text x="141" y="100.3" transform="rotate(-90 141 100.3)">400</text>
<text x="69.6" y="113.2">50</text>
<text x="77.2" y="109.6">1750</text>
<text x="32.6" y="161.3" transform="rotate(-90 32.6 161.3)">800</text>
<text x="136.9" y="158.6" transform="rotate(-90 136.9 158.6)">900</text>
</g>
<g font-size="3.2">
<text x="241.6" y="164.3">NIHVA TECHNOLOGIES</text>
<text x="246.4" y="167.9">PVT. LTD. PUNE</text>
</g>
<g font-size="3.1">
<text x="175.9" y="72">SPECIFICATIONS OF SCISSOR LIFT -</text>
<text x="175.7" y="75.6">1.</text>
<text x="182.5" y="75.6">CLOSE HEIGHT - 400MM</text>
<text x="175.9" y="83.1">3.</text>
<text x="175.9" y="79.4">2.</text>
<text x="182.4" y="79.4">LIFT HEIGHT -900 MM</text>
<text x="182.5" y="83.1">TOTAL HEIGHT - 1300MM</text>
<text x="176" y="86.8">4.</text>
<text x="182.5" y="86.8">CAPACITY-500KG</text>
<text x="175.9" y="90.5">5.</text>
<text x="175.9" y="94.2">6.</text>
<text x="182.4" y="94.2">MOVEMENT BY MANUAL TOWING</text>
<text x="182.5" y="90.5">SCISSOR LIFT QTY - 6 NOS</text>
<text x="175.9" y="97.9">7.</text>
<text x="175.9" y="101.6">8.</text>
<text x="182.4" y="97.9">LIFTING BY HYDRAULIC CYLINDER</text>
<text x="182.5" y="101.6">OPERATION BY HAND OPERATED PUMP</text>
<text x="175.9" y="105.3">9.</text>
<text x="182.4" y="105.3">BOLTED SAFETY RAILING ALL SIDE</text>
<text x="175.7" y="109">10.</text>
<text x="175.7" y="112.7">11.</text>
<text x="182.3" y="112.7">FINISH - PAINTING</text>
<text x="182.4" y="109">PU WHEELS FOR MOVEMENT</text>
<text x="175.7" y="116.4">12.</text>
<text x="182.4" y="116.4">RAL SHADE FOR PAINT - TO BE CONFIRMED BY CLIENT (RAL</text>
<text x="175.7" y="123.8">13.</text>
<text x="182.3" y="120.1">1004 GOLDEN YELLOW NIHVA STANDARD )</text>
<text x="182.5" y="123.8">OVERALL SIZE OF PRODUCT - 1750(L) X 900(W) X 1050(H)</text>
<text x="175.7" y="127.6">14.</text>
<text x="175.7" y="131.3">15.</text>
<text x="182.4" y="127.6">LIFTING BY HAND PUMP &amp; LOWERING BY HAND</text>
<text x="182.4" y="131.3">HAND PUMP MAKE - DOWTY HAND PUMP WITH RESERVOIR</text>
<text x="175.7" y="135">16.</text>
<text x="182.4" y="135">LIFTING TIME - 30 TO 45 SEC</text>
<text x="175.7" y="138.7">17.</text>
<text x="182.4" y="138.7">MAXIMUM HAND LOAD - 23 KG</text>
</g>
<g font-size="2.9">
<text x="206" y="178.4">CLIENT - IKEA INDIA PVT LTD</text>
<text x="206" y="182.5">PROJECT - IKEA INDIA PVT LTD</text>
<text x="205.8" y="186.6">SITE LOCATION - NAVI MUMBAI</text>
<text x="205.9" y="190.8">DWG. NO. : NIHVA/21-22/033/SL</text>
<text x="262.8" y="190.8">REV- R00</text>
<text x="205.4" y="194.9">SCALE: NTS</text>
<text x="231.6" y="194.9">WT:</text>
<text x="252.3" y="194.9">SHEET:</text>
</g>
<g font-size="2.7">
<text x="164.9" y="163.7">HAND OPERATED</text>
<text x="164.9" y="167">PORTABLE SCISSOR LIFT</text>
</g>
<g font-size="2.6">
<text x="134.3" y="26.4">BOLTED SAFETY RAILING</text>
<text x="197.7" y="33.6">RAL SHADE OPTION -</text>
<text x="197.6" y="36.7">1.</text>
<text x="203.3" y="36.7">GOLDEN YELLOW (RAL 1004)</text>
<text x="197.8" y="42.8">2.</text>
<text x="203.2" y="42.8">ULTRA MARINE BLUE (RAL 5002)</text>
<text x="158.3" y="62.4">LIFT HEIGHT</text>
<text x="151.3" y="93">CLOSE HEIGHT</text>
<text x="148.1" y="114.4">BOTTOM</text>
<text x="148.1" y="117.5">PU WHEEL</text>
<text x="108.7" y="124.7">PLATFORM</text>
<text x="108.8" y="121.6">CHEQUERED TOP</text>
</g>
<g font-size="2.4">
<text x="245.5" y="172.8">Email:- info@nihva.com</text>
<text x="247" y="170.3">Tel : 020 66304033</text>
<text x="168.4" y="174.6">NAME</text>
<text x="169.5" y="178.2">S.M.S.</text>
<text x="182.7" y="174.6">SIGN</text>
<text x="192" y="178.2">6.7.2021</text>
<text x="194.2" y="174.6">DATE</text>
<text x="244.9" y="175">Website:- www.nihva.com</text>
</g>
<g font-size="2.2">
<text x="156.2" y="178.2">DRAWN</text>
<text x="156.1" y="181.9">CHECK</text>
<text x="156.2" y="186">APPRD.</text>
</g>
<g font-size="2.1">
<text x="157.1" y="163.5">TITLE</text>
<text x="156.3" y="190.2">If any queries contact : projectsupport@nihva.com</text>
</g>
<text font-size="2" x="163.3" y="194.6">ALL DIMENSION ARE IN mm</text>
<g font-size="1.7">
<text x="50.5" y="84.2">HAND</text>
<text x="50.5" y="86.4">PUMP</text>
<text x="50.5" y="148.6">HAND</text>
<text x="50.5" y="150.7">PUMP</text>
</g>
</svg>
